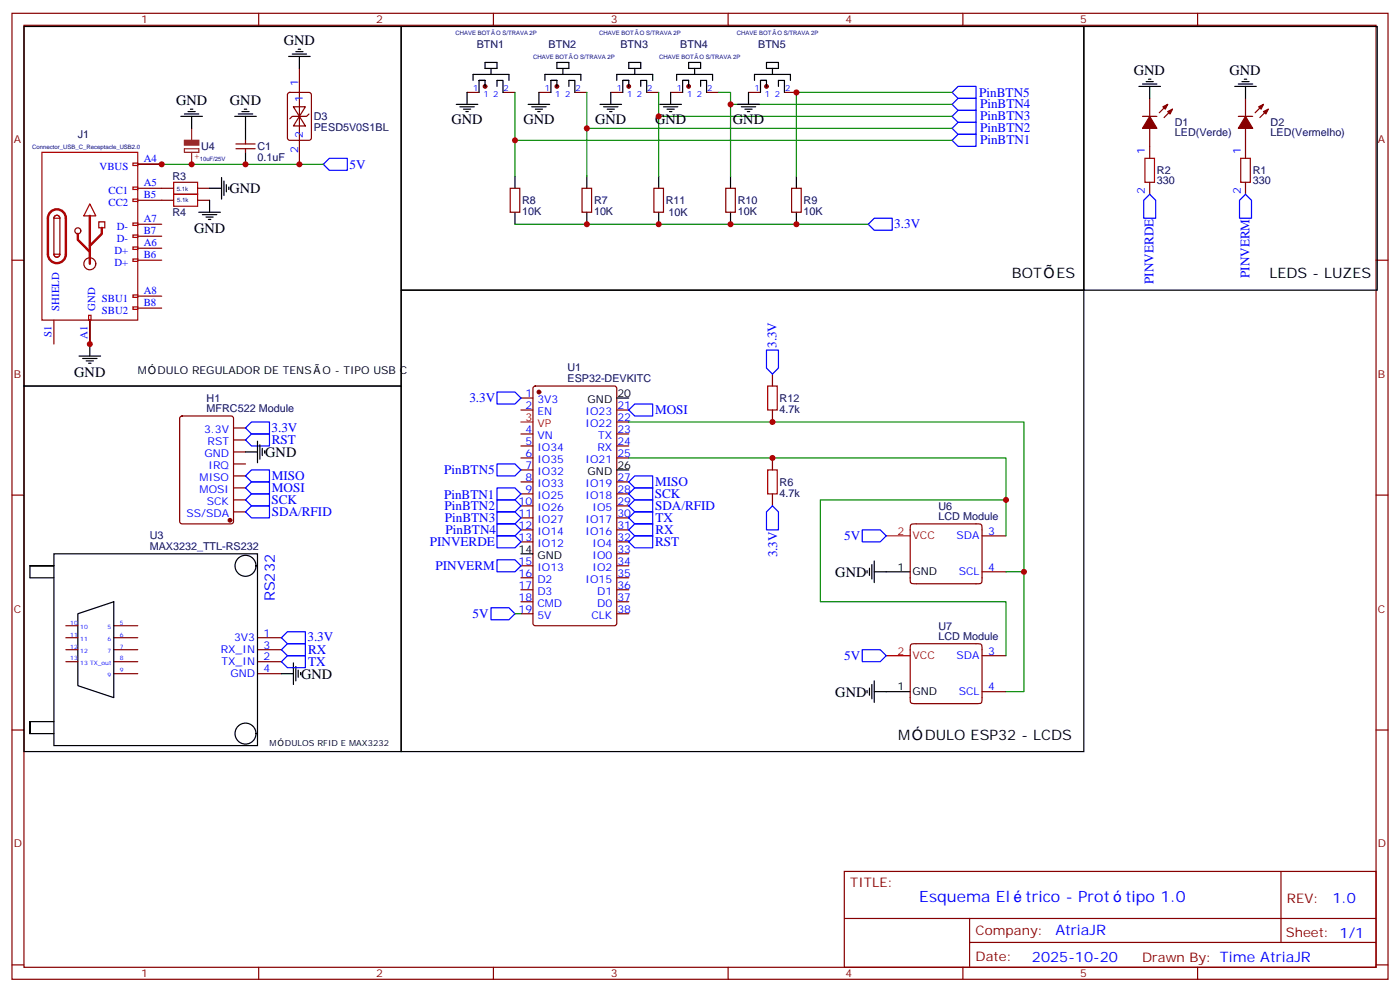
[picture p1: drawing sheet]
<svg xmlns="http://www.w3.org/2000/svg" width="412mm" height="292mm" viewBox="0 0 412 292" stroke-linecap="round" stroke-linejoin="round" font-family="sans-serif">
<g fill="none" stroke="#870000" stroke-width=".35">
<path d="M3.5 3.9h405.4v284.4h-405.4zM7.1 7.4h398.2v277.3h-398.2zM76.2 3.9v3.5M145.3 3.9v3.5M214.5 3.9v3.5M283.6 3.9v3.5M352.8 3.9v3.5M84.9 27.4l.5-.2h5.6l.7 .4v13l-.4 .7h-5.9l-.7-.5v-12.9zM86.4 31.4h3.6l-1.8 2.9zM88.2 34.3l1.8 2.8h-3.6zM88.2 20.1v28.3M91 33.5l-.7 .8h-4.2l-.7 .7"/>
<path d="M137.6 27.2h3.5M148.2 27.2h3.5M158.7 27.2h3.6M169.3 27.2h3.6M179.9 27.2h3.5M190.5 27.2h3.5M197.6 27.2h3.5M208.1 27.2h3.6M220.5 27.2h3.5M231.1 27.2h3.5M336.5 34.3h4.3M338.7 29v5.3"/>
<path d="M338.7 37.8v8.8M344 30.7l-2.5 2.5M345.4 32.1l-2.5 2.5M364.8 34.3h4.2M366.9 29v5.3M366.9 37.8v8.8M372.2 30.7l-2.5 2.5M373.6 32.1l-2.5 2.5M40.6 48.4h7M40.6 55.4h10.6M40.6 58.9h10.6M58.2 55.4h3.5"/>
<path d="M58.2 58.9h3.5M69.5 42.4h5.6M69.5 43.8h5.6M72.3 41.3v1.1M72.3 43.8v1M150.3 55.4h2.8v7.1h-2.8zM171.4 55.4h2.9v7.1h-2.9zM192.6 55.4h2.8v7.1h-2.8zM213.8 55.4h2.8v7.1h-2.8zM233.2 55.4h2.8v7.1h-2.8zM338.7 53.7v3.5M366.9 53.7v3.5"/>
<path d="M3.5 76.6h3.6M40.6 76.6h7M40.6 73.1h7M40.6 66h7M40.6 69.5h7M405.3 76.6h3.6M15.9 94.2v7.1M26.5 94.2v7.1M40.6 87.2h7M40.6 90.7h7M153.5 117.2h3.5M157.2 113.8l.5-.2h23.3l.6 .5 .1 69.4-.5 .6-23.5 .1-.7-.5v-69.4z"/>
<path d="M227.5 110.1v3.5M53.2 122.7l.4-.3h14.5l.6 .5 .1 30.6-.5 .6-14.7 .1-.6-.5-.1-30.5zM68.8 136.6h3.5M68.8 133h3.5M68.8 129.5h3.5M68.8 126h3.5M153.5 120.7h3.5M153.5 127.7h3.5M153.5 131.3h3.5M153.5 134.8h3.5M153.5 138.3h3.5M181.7 120.7h3.5"/>
<path d="M181.7 127.7h3.5M181.7 131.3h3.5M181.7 134.8h3.5M181.7 124.2h3.5M227.5 120.7v3.5M227.5 134.8v3.5M3.5 145.7h3.6M68.8 150.7h3.5M68.8 147.1h3.5M68.8 143.6h3.5M68.8 140.1h3.5M153.5 141.9h3.5"/>
<path d="M153.5 145.4h3.5M153.5 148.9h3.5M153.5 152.4h3.5M153.5 156h3.5M153.5 159.5h3.5M181.7 141.9h3.5M181.7 145.4h3.5M181.7 148.9h3.5M181.7 152.4h3.5M181.7 156h3.5M181.7 159.5h3.5M227.5 145.4v3.5"/>
<path d="M268.3 154.4l.8-.2h18.4a1.33 1.33 0 0 1 1.7 .5l.1 15.4a1.33 1.33 0 0 1-.5 1.7h-18.9a1.33 1.33 0 0 1-1.7-.5l-.1-15.3zM289.3 157.7h7M405.3 145.7h3.6M153.5 166.5h3.5M153.5 170.1h3.5M153.5 173.6h3.5M153.5 177.1h3.5M181.7 166.5h3.5M181.7 170.1h3.5M181.7 173.6h3.5M181.7 177.1h3.5M181.7 163h3.5"/>
<path d="M289.3 168.3h7M19.4 191.2h3.5M19.4 194.8h3.5M19.4 187.7h3.5M19.4 184.2h3.5M33.5 198.3h7.1M33.5 191.2h7.1M33.5 194.8h7.1M33.5 187.7h7.1M33.5 184.2h7.1M75.8 198.3h7.1M75.8 191.2h7.1"/>
<path d="M75.8 194.8h7.1M75.8 187.7h7.1M153.5 180.7h3.5M181.7 180.7h3.5M268.3 189.7l.8-.2h18.4a1.33 1.33 0 0 1 1.7 .5l.1 15.4a1.33 1.33 0 0 1-.5 1.7h-18.9a1.33 1.33 0 0 1-1.7-.5l-.1-15.4zM289.3 193h7M3.5 214.9h3.6M289.3 203.6h7M405.3 214.9h3.6M248.7 256.5h156.6v28.2h-156.6zM377.3 256.5v20.9M248.7 270.4h156.5"/>
<path d="M285.6 277.4h119.6M285.6 270.4v14.1M3.5 284h3.6M76.2 284.7v3.6M145.3 284.7v3.6M214.5 284.7v3.6M283.6 284.7v3.6M352.8 284.7v3.6M405.3 284h3.6"/>
</g>
<g fill="#870000" stroke="#870000" stroke-width=".35">
<path d="M366.9 34.3l2.1 3.5h-4.2z"/>
<path d="M372.2 32.8l1.4-.7-.7 1.4z"/>
<path d="M370.8 31.4l1.4-.7-.7 1.4z"/>
<path d="M338.7 34.3l2.1 3.5h-4.3z"/>
<path d="M344 32.8l1.4-.7-.7 1.4z"/>
<path d="M342.5 31.4l1.5-.7-.7 1.4z"/>
<circle cx="158.7" cy="115.4" r=".53"/>
<circle cx="142.9" cy="25.4" r=".53"/>
<circle cx="164" cy="25.4" r=".53"/>
<circle cx="185.2" cy="25.4" r=".53"/>
<circle cx="202.8" cy="25.4" r=".53"/>
<circle cx="225.8" cy="25.4" r=".53"/>
<circle cx="67.7" cy="153.1" r=".53"/>
</g>
<path d="M153.5 124.2h3.5M261.1 157.7h7M261.1 193h7" fill="none" stroke="#f00" stroke-width=".35"/>
<g fill="none" stroke="#000" stroke-width=".35">
<path d="M7.1 7.8h111.1v105.8h-111.1zM85 16.6h6.4M86.1 15.9h4.2M87.1 15.2h2.2M87.8 14.5h.7M88.2 16.6v3.5M118.2 7.8h201.1v77.6h-201.1zM142.9 18.4h3.5v1.7h-3.5zM164 18.4h3.6v1.7h-3.6zM185.2 18.4h3.5v1.7h-3.5zM202.8 18.4h3.6v1.7h-3.6zM225.8 18.4h3.5v1.7h-3.5z"/>
<path d="M319.3 7.8h86.4v77.6h-86.4zM53.3 34.3h6.3M54.3 33.5h4.3M55.4 32.8h2.1M56.1 32.1h.7M56.4 34.3v3.5M69.1 34.3h6.4M70.2 33.5h4.2M71.3 32.8h2.1M72 32.1h.7M72.3 34.3v7M134.4 30.7h6.4"/>
<path d="M135.5 31.4h4.2M136.5 32.1h2.1M137.2 32.8h.7M137.6 27.2v3.5M139.3 23.7v-1.8h10.6v1.8M141.1 23.7h1.8h-1.8v3.5M142.9 23.7v1.7M144.6 20.1v1.8M146.4 25.4v-1.7h1.8v3.5M155.6 30.7h6.3M156.6 31.4h4.3M157.7 32.1h2.1"/>
<path d="M158.4 32.8h.7M158.7 27.2v3.5M160.5 23.7v-1.8h10.6v1.8M162.3 23.7h1.7h-1.7v3.5M164 23.7v1.7M165.8 20.1v1.8M167.6 25.4v-1.7h1.7v3.5M176.7 30.7h6.4M177.8 31.4h4.2M178.9 32.1h2.1M179.6 32.8h.7M179.9 27.2v3.5"/>
<path d="M181.7 23.7v-1.8h10.6v1.8M183.4 23.7h1.8h-1.8v3.5M185.2 23.7v1.7M187 20.1v1.8M188.7 25.4v-1.7h1.8v3.5M194.4 30.7h6.3M195.4 31.4h4.3M196.5 32.1h2.1M197.2 32.8h.7M197.6 27.2v3.5M199.3 23.7v-1.8h10.6v1.8M201.1 23.7h1.7h-1.7v3.5"/>
<path d="M202.8 23.7v1.7M204.6 20.1v1.8M206.4 25.4v-1.7h1.7v3.5M217.3 30.7h6.4M218.4 31.4h4.2M219.4 32.1h2.1M220.1 32.8h.7M220.5 27.2v3.5M222.2 23.7v-1.8h10.6v1.8M224 23.7h1.8h-1.8v3.5M225.8 23.7v1.7M227.5 20.1v1.8"/>
<path d="M229.3 25.4v-1.7h1.8v3.5M335.5 25.4h6.3M336.5 24.7h4.3M337.6 24h2.1M338.3 23.3h.7M338.7 25.4v3.6M363.7 25.4h6.4M364.8 24.7h4.2M365.8 24h2.1M366.5 23.3h.7M366.9 25.4v3.6M61.7 58.9v3.6"/>
<path d="M61.7 55.4h3.6M65.3 52.2v6.4M66 53.3v4.2M66.7 54.4v2.1M67.4 55.1v.7M72.3 44.8v3.6M151.7 51.9v3.5M172.9 51.9v3.5M194 51.9v3.5M215.2 51.9v3.5M234.6 51.9v3.5M58.6 62.5h6.3"/>
<path d="M59.6 63.2h4.3M60.7 63.9h2.1M61.4 64.6h.7M151.7 62.5v3.5M172.9 62.5v3.5M194 62.5v3.5M215.2 62.5v3.5M234.6 62.5v3.5M118.2 85.4h201.1v135.8h-201.1zM7.1 113.6h111.1v107.6h-111.1zM23.3 104.8h6.3M24.3 105.5h4.3"/>
<path d="M25.4 106.2h2.1M26.1 106.9h.7M26.5 101.3v3.5M181.7 117.2h3.5M72.3 133h3.5M75.8 129.9v6.3M76.6 130.9v4.2M77.3 132v2.1M78 132.7v.7M181.7 138.3h3.5M8.8 166.5v3.6h7.1M15.9 163h59.9v56.5h-59.9z"/>
<path d="M15.9 166.5h-7.1h7.1M153.5 163h3.5M255.4 168v.7M256.1 167.3v2.1M256.8 166.2v4.2M257.5 168.3h10.6M257.5 165.1v6.4M22.9 180.7l10.6-3.6v28.3l-10.6-3.6zM82.9 198.3h3.5M86.4 195.1v6.4M87.1 196.2v4.2M87.8 197.2v2.2"/>
<path d="M88.5 197.9v.7M8.8 212.4v3.5v-3.5M8.8 215.9h7.1M8.8 212.4h7.1M255.4 203.2v.7M256.1 202.5v2.1M256.8 201.5v4.2M257.5 203.6h10.6M257.5 200.4v6.4"/>
<circle cx="72.3" cy="166.5" r="3.1"/>
<circle cx="72.3" cy="215.9" r="3.1"/>
</g>
<g fill="none" stroke="#a10000" stroke-width=".35">
<path d="M12.3 44.8h28.3v49.4h-28.3zM39.2 58.6h1.4v.7h-1.4zM39.2 55.1h1.4v.7h-1.4zM39.2 48h1.4v.7h-1.4zM51.2 53.7h7v3.5h-7zM51.2 57.2h7v3.5h-7zM337.3 46.6h2.8v7.1h-2.8zM365.5 46.6h2.8v7.1h-2.8zM15.9 74.8a.88 .88 0 0 0 .9 .9 .88 .88 0 0 0 .8-.9M15.9 64.2h1.7v10.6h-1.7zM17.6 64.2a.88 .88 0 0 0-.8-.8 .88 .88 0 0 0-.9 .8M26.5 60l1.7 3.5h-3.5z"/>
<path d="M29.1 65.3h1.8v1.8h-1.8zM39.2 76.2h1.4v.7h-1.4zM39.2 72.7h1.4v.7h-1.4zM39.2 69.2h1.4v.7h-1.4zM39.2 65.7h1.4v.7h-1.4zM26.1 92.8h.7v1.4h-.7zM39.2 90.3h1.4v.8h-1.4zM39.2 86.8h1.4v.7h-1.4zM226.1 113.6h2.9v7.1h-2.9zM226.1 138.3h2.9v7.1h-2.9z"/>
</g>
<path d="M14.7 62.6a2.65 2.65 0 0 1 2.9-.8 2.65 2.65 0 0 1 1.8 2.4v10.6a2.65 2.65 0 0 1-2.6 2.7 2.65 2.65 0 0 1-2.7-2.7v-10.6zM22.9 68.8v1.8l3.6 3.5M26.5 63.5v14.1M30 67.1v1.7l-3.5 3.6" fill="none" stroke="#a10000" stroke-width=".71"/>
<g fill="none" stroke="#850000" stroke-width=".35">
<circle cx="22.9" cy="67.9" r=".88"/>
<circle cx="26.5" cy="77.6" r="1.76"/>
</g>
<path d="M56.4 37.8v3.5M54.3 43.8h4.3v1h-4.3zM56.4 44.8v3.6" fill="none" stroke="#8c2424" stroke-width=".35"/>
<path d="M54.3 41.3h4.3v1.4h-4.3z" fill="#8c2424" stroke="#8c2424" stroke-width=".35"/>
<g fill="none" stroke="#008700" stroke-width=".35">
<path d="M151.7 27.2v14.1h128.8M172.9 27.2v10.6h107.6M172.9 37.8v14.1M194 27.2v7.1h86.5M194 34.3v17.6M211.7 27.2h3.5v3.5h65.3M215.2 30.7v21.2M280.5 27.2h-45.9v24.7M47.6 48.4h47.6M151.7 41.3v10.6M151.7 66h104.1M185.2 124.2h116.4v44.1"/>
<path d="M185.2 134.8h111.1v22.9M296.3 147.1h-54.6v30h54.6v15.9M296.3 168.3h5.3v35.3h-5.3M151.7 180.7h1.8"/>
</g>
<g fill="none" stroke="#00f" stroke-width=".35">
<path d="M282.2 25.4h5.3v3.6h-5.3l-1.7-1.8zM282.2 29h5.3v3.5h-5.3l-1.7-1.8zM282.2 32.5h5.3v3.5h-5.3l-1.7-1.7zM282.2 36h5.3v3.5h-5.3l-1.7-1.7zM95.2 48.4l1.8-1.8h5.3v3.5h-5.3zM280.5 41.3l1.7-1.8h5.3v3.6h-5.3zM338.7 57.2l1.7 1.7v5.3h-3.5v-5.3zM366.9 57.2l1.8 1.7v5.3h-3.6v-5.3zM255.8 66l1.7-1.8h5.3v3.6h-5.3zM146.4 115.4h5.3l1.8 1.8-1.8 1.7h-5.3zM225.8 103h3.5v5.3l-1.8 1.8-1.7-1.8zM72.3 126l1.8-1.8h5.3v3.5h-5.3z"/>
<path d="M72.3 129.5l1.8-1.8h5.3v3.6h-5.3zM146.4 136.6h5.3l1.8 1.7-1.8 1.8h-5.3zM185.2 120.7l1.8-1.8h5.3v3.5h-5.3zM72.3 140.1l1.8-1.8h5.3v3.6h-5.3zM72.3 143.6l1.8-1.7h5.3v3.5h-5.3zM72.3 147.1l1.8-1.7h5.3v3.5h-5.3zM72.3 150.7l1.8-1.8h5.3v3.5h-5.3zM146.4 154.2h5.3l1.8 1.8-1.8 1.7h-5.3zM146.4 150.7h5.3l1.8 1.7-1.8 1.8h-5.3zM146.4 147.1h5.3l1.8 1.8-1.8 1.8h-5.3zM146.4 143.6h5.3l1.8 1.8-1.8 1.7h-5.3zM146.4 157.7h5.3l1.8 1.8-1.8 1.8h-5.3z"/>
<path d="M185.2 148.9l1.8-1.8h5.3v3.6h-5.3zM185.2 145.4l1.8-1.8h5.3v3.5h-5.3zM185.2 141.9l1.8-1.8h5.3v3.5h-5.3zM185.2 159.5l1.8-1.8h5.3v3.6h-5.3zM185.2 152.4l1.8-1.7h5.3v3.5h-5.3zM185.2 156l1.8-1.8h5.3v3.5h-5.3zM227.5 148.9l1.8 1.8v5.3h-3.5v-5.3zM254 156h5.3l1.8 1.7-1.8 1.8h-5.3zM144.6 178.9h5.3l1.8 1.8-1.8 1.7h-5.3zM146.4 164.8h5.3l1.8 1.7-1.8 1.8h-5.3zM82.9 187.7l1.8-1.8h5.3v3.6h-5.3zM82.9 194.8l1.8-1.8h5.3v3.5h-5.3z"/>
<path d="M84.7 189.5h5.3v3.5h-5.3l-1.8-1.8zM254 191.2h5.3l1.8 1.8-1.8 1.8h-5.3z"/>
</g>
<g fill="#c00">
<circle cx="301.6" cy="168.3" r=".88"/>
<circle cx="172.9" cy="66" r=".88"/>
<circle cx="215.2" cy="66" r=".88"/>
<circle cx="227.5" cy="124.2" r=".88"/>
<circle cx="234.6" cy="66" r=".88"/>
<circle cx="172.9" cy="37.8" r=".88"/>
<circle cx="194" cy="34.3" r=".88"/>
<circle cx="151.7" cy="41.3" r=".88"/>
<circle cx="194" cy="66" r=".88"/>
<circle cx="234.6" cy="27.2" r=".88"/>
<circle cx="215.2" cy="30.7" r=".88"/>
<circle cx="26.5" cy="101.3" r=".88"/>
<circle cx="47.6" cy="48.4" r=".88"/>
<circle cx="88.2" cy="48.4" r=".88"/>
<circle cx="72.3" cy="48.4" r=".88"/>
<circle cx="56.4" cy="48.4" r=".88"/>
<circle cx="227.5" cy="134.8" r=".88"/>
<circle cx="296.3" cy="147.1" r=".88"/>
</g>
<g font-size="4.6" fill="#00f">
<text x="270.8" y="265.5">Esquema El</text>
<text x="302.1" y="265.5">trico - Prot</text>
<text x="331.5" y="265.5">tipo 1.0</text>
</g>
<g font-size="4.2">
<text x="83.6" y="13.3">GND</text>
<text x="334" y="22.2">GND</text>
<text x="362.2" y="22.2">GND</text>
<text x="51.9" y="31">GND</text>
<text x="67.7" y="31">GND</text>
<text x="133" y="36.4">GND</text>
<text x="154.2" y="36.4">GND</text>
<text x="175.3" y="36.4">GND</text>
<text x="193" y="36.4">GND</text>
<text x="215.9" y="36.4">GND</text>
<text x="67.6" y="56.8">GND</text>
<text x="57.1" y="68.5">GND</text>
<text x="298.1" y="81.9">BOT</text>
<text x="311.2" y="81.9">ES</text>
<text x="373.9" y="81.9">LEDS - LUZES</text>
<text x="21.9" y="110.9">GND</text>
<text x="78.1" y="134.4">GND</text>
<text x="246.1" y="169.7">GND</text>
<text x="88.7" y="199.7">GND</text>
<text x="246.1" y="205">GND</text>
<text x="264.6" y="217.7">M</text>
<text x="272.4" y="217.7">DULO ESP32 - LCDS</text>
</g>
<g font-size="4.2" fill="#00f">
<text x="81" y="177" transform="rotate(-90 81 177)">RS232</text>
<text x="392.5" y="265.8">1.0</text>
<text x="310.9" y="275.3">AtriaJR</text>
<text x="304" y="283.1">2025-10-20</text>
</g>
<g font-size="3.9" fill="#00f">
<text x="288.5" y="28.5">PinBTN5</text>
<text x="288.7" y="31.9">PinBTN4</text>
<text x="288.7" y="35.4">PinBTN3</text>
<text x="288.7" y="39">PinBTN2</text>
<text x="288.7" y="42.4">PinBTN1</text>
<text x="103" y="49.6">5V</text>
<text x="263.4" y="67.1">3.3V</text>
<text x="339.8" y="83.6" transform="rotate(-90 339.8 83.6)">PINVERDE</text>
<text x="368.1" y="81.9" transform="rotate(-90 368.1 81.9)">PINVERM</text>
<text x="228.7" y="102.4" transform="rotate(-90 228.7 102.4)">3.3V</text>
<text x="138.3" y="118.4">3.3V</text>
<text x="193" y="122">MOSI</text>
<text x="80" y="127.1">3.3V</text>
<text x="80.1" y="130.8">RST</text>
<text x="80.1" y="141.4">MISO</text>
<text x="130.9" y="139.5">PinBTN5</text>
<text x="193" y="143.1">MISO</text>
<text x="80" y="148.4">SCK</text>
<text x="80.1" y="144.9">MOSI</text>
<text x="130.8" y="146.8">PinBTN1</text>
<text x="192.9" y="146.7">SCK</text>
<text x="80.1" y="151.9">SDA/RFID</text>
<text x="130.9" y="150.2">PinBTN2</text>
<text x="131" y="153.8">PinBTN3</text>
<text x="193" y="150.2">SDA/RFID</text>
<text x="193.1" y="153.8">TX</text>
<text x="126.6" y="160.7">PINVERDE</text>
<text x="131.3" y="157.1">PinBTN4</text>
<text x="193" y="160.8">RST</text>
<text x="193.1" y="157.3">RX</text>
<text x="248.7" y="159">5V</text>
<text x="128.3" y="167.8">PINVERM</text>
<text x="228.9" y="164.1" transform="rotate(-90 228.9 164.1)">3.3V</text>
<text x="139.2" y="181.9">5V</text>
<text x="90.6" y="188.8">3.3V</text>
<text x="90.8" y="196.1">TX</text>
<text x="90.8" y="192.6">RX</text>
<text x="248.7" y="194.3">5V</text>
</g>
<g font-size="3.9" fill="#800">
<text x="250.5" y="261.1">TITLE:</text>
<text x="379.1" y="265.8">REV:</text>
<text x="287.4" y="275.3">Company:</text>
<text x="378.7" y="275.9">Sheet: 1/1</text>
<text x="287.4" y="283">Date:</text>
<text x="336.4" y="283.1">Drawn By: Time AtriaJR</text>
</g>
<g font-size="3.2" fill="#800">
<text x="41.6" y="6.9">1</text>
<text x="110.8" y="6.9">2</text>
<text x="179.9" y="6.9">3</text>
<text x="249.1" y="6.9">4</text>
<text x="318.2" y="6.9">5</text>
<text x="4.1" y="42">A</text>
<text x="405.9" y="42">A</text>
<text x="4.1" y="111.2">B</text>
<text x="405.9" y="111.2">B</text>
<text x="4.1" y="180.3">C</text>
<text x="405.9" y="180.3">C</text>
<text x="4.1" y="249.4">D</text>
<text x="405.9" y="249.4">D</text>
<text x="41.6" y="287.7">1</text>
<text x="110.8" y="287.7">2</text>
<text x="179.9" y="287.7">3</text>
<text x="249.1" y="287.7">4</text>
<text x="318.2" y="287.7">5</text>
</g>
<g font-size="3.2" fill="#000080">
<text x="140.4" y="14.2">BTN1</text>
<text x="161.6" y="14.2">BTN2</text>
<text x="182.8" y="14.2">BTN3</text>
<text x="200.4" y="14.2">BTN4</text>
<text x="223.3" y="14.2">BTN5</text>
<text x="92.4" y="35.4">D3</text>
<text x="23" y="40.7">J1</text>
<text x="92.4" y="38.6">PESD5V0S1BL</text>
<text x="346.1" y="40.1">LED(Verde)</text>
<text x="346.1" y="37.2">D1</text>
<text x="374.3" y="40.1">LED(Vermelho)</text>
<text x="374.3" y="37.2">D2</text>
<text x="59.3" y="44.2">U4</text>
<text x="75.8" y="47.4">0.1uF</text>
<text x="75.8" y="44.2">C1</text>
<text x="50.8" y="53">R3</text>
<text x="340.8" y="51.3">R2</text>
<text x="369" y="51.3">R1</text>
<text x="340.8" y="54.2">330</text>
<text x="369" y="54.2">330</text>
<text x="50.8" y="63.6">R4</text>
<text x="153.8" y="63.3">10K</text>
<text x="153.8" y="60.1">R8</text>
<text x="175" y="63.3">10K</text>
<text x="175" y="60.1">R7</text>
<text x="196.1" y="60.1">R11</text>
<text x="196.9" y="63.5">10K</text>
<text x="217.3" y="63.3">10K</text>
<text x="217.3" y="60.1">R10</text>
<text x="236.7" y="63.3">10K</text>
<text x="236.7" y="60.1">R9</text>
<text x="167.2" y="112.6">ESP32-DEVKITC</text>
<text x="167.2" y="109.3">U1</text>
<text x="60.9" y="118.4">H1</text>
<text x="229.7" y="118.3">R12</text>
<text x="60.9" y="121.4">MFRC522 Module</text>
<text x="229.7" y="121.5">4.7k</text>
<text x="229.7" y="143">R6</text>
<text x="229.7" y="146.2">4.7k</text>
<text x="276.5" y="153.1">LCD Module</text>
<text x="276.5" y="150.1">U6</text>
<text x="44.1" y="162">MAX3232_TTL-RS232</text>
<text x="44.1" y="158.7">U3</text>
<text x="276.5" y="185.4">U7</text>
<text x="276.5" y="188.4">LCD Module</text>
</g>
<g font-size="3.2" fill="#00f">
<text x="87.8" y="25.4" transform="rotate(-90 87.8 25.4)">1</text>
<text x="89.3" y="29.9" transform="rotate(-90 89.3 29.9)">1</text>
<text x="89.3" y="40.6" transform="rotate(-90 89.3 40.6)">2</text>
<text x="42.3" y="47.7">A4</text>
<text x="87.8" y="45.1" transform="rotate(-90 87.8 45.1)">2</text>
<text x="337.3" y="45.2" transform="rotate(-90 337.3 45.2)">1</text>
<text x="365.5" y="45.2" transform="rotate(-90 365.5 45.2)">1</text>
<text x="29.3" y="50">VBUS</text>
<text x="32" y="57">CC1</text>
<text x="42.3" y="54.7">A5</text>
<text x="42.3" y="58.2">B5</text>
<text x="337.3" y="57.1" transform="rotate(-90 337.3 57.1)">2</text>
<text x="365.5" y="57.1" transform="rotate(-90 365.5 57.1)">2</text>
<text x="32" y="60.5">CC2</text>
<text x="42.3" y="65.3">A7</text>
<text x="34.4" y="67.6">D-</text>
<text x="34.4" y="71.1">D-</text>
<text x="42.3" y="68.8">B7</text>
<text x="33.7" y="74.6">D+</text>
<text x="42.3" y="72.4">A6</text>
<text x="42.3" y="75.9">B6</text>
<text x="33.7" y="78.2">D+</text>
<text x="30" y="88.8">SBU1</text>
<text x="42.3" y="86.5">A8</text>
<text x="42.3" y="90">B8</text>
<text x="17.5" y="91.4" transform="rotate(-90 17.5 91.4)">SHIELD</text>
<text x="28" y="91.4" transform="rotate(-90 28 91.4)">GND</text>
<text x="30" y="92.3">SBU2</text>
<text x="15.2" y="99.3" transform="rotate(-90 15.2 99.3)">S1</text>
<text x="25.8" y="99.9" transform="rotate(-90 25.8 99.9)">A1</text>
<text x="154.8" y="116.8">1</text>
<text x="158.3" y="118.6">3V3</text>
<text x="154.8" y="120.3">2</text>
<text x="158.3" y="122.1">EN</text>
<text x="172.5" y="122.1">IO23</text>
<text x="172.5" y="125.6">IO22</text>
<text x="181.9" y="120.3">21</text>
<text x="181.9" y="123.9">22</text>
<text x="60.1" y="127.4">3.3V</text>
<text x="61.2" y="130.9">RST</text>
<text x="154.8" y="127.4">4</text>
<text x="154.8" y="130.9">5</text>
<text x="158.3" y="129.2">VN</text>
<text x="176.2" y="129.2">TX</text>
<text x="181.9" y="127.4">23</text>
<text x="181.9" y="130.9">24</text>
<text x="60.2" y="134.4">GND</text>
<text x="61.4" y="138">IRQ</text>
<text x="154.8" y="134.4">6</text>
<text x="154.8" y="138">7</text>
<text x="158.3" y="132.7">IO34</text>
<text x="158.3" y="136.2">IO35</text>
<text x="172.5" y="136.2">IO21</text>
<text x="176" y="132.7">RX</text>
<text x="181.9" y="134.4">25</text>
<text x="58.8" y="141.5">MISO</text>
<text x="154.8" y="141.5">8</text>
<text x="158.3" y="139.7">IO32</text>
<text x="158.3" y="143.3">IO33</text>
<text x="172.5" y="143.3">IO19</text>
<text x="181.9" y="141.5">27</text>
<text x="58.8" y="145">MOSI</text>
<text x="60.9" y="148.6">SCK</text>
<text x="152.8" y="148.6">10</text>
<text x="154.8" y="145">9</text>
<text x="158.3" y="146.8">IO25</text>
<text x="172.5" y="146.8">IO18</text>
<text x="181.9" y="145">28</text>
<text x="181.9" y="148.6">29</text>
<text x="54.9" y="152.1">SS/SDA</text>
<text x="152.8" y="152.1">11</text>
<text x="152.8" y="155.6">12</text>
<text x="158.3" y="150.3">IO26</text>
<text x="158.3" y="153.8">IO27</text>
<text x="172.5" y="153.8">IO17</text>
<text x="174.5" y="150.3">IO5</text>
<text x="181.9" y="152.1">30</text>
<text x="181.9" y="155.6">31</text>
<text x="152.8" y="159.1">13</text>
<text x="158.3" y="157.4">IO14</text>
<text x="158.3" y="160.9">IO12</text>
<text x="172.5" y="157.4">IO16</text>
<text x="174.5" y="160.9">IO4</text>
<text x="181.9" y="159.1">32</text>
<text x="281.8" y="158.8">SDA</text>
<text x="291" y="157.4">3</text>
<text x="152.8" y="166.2">15</text>
<text x="158.3" y="168">IO13</text>
<text x="174.5" y="164.4">IO0</text>
<text x="174.5" y="168">IO2</text>
<text x="181.9" y="162.7">33</text>
<text x="181.9" y="166.2">34</text>
<text x="291" y="168">4</text>
<text x="152.8" y="169.7">16</text>
<text x="152.8" y="173.2">17</text>
<text x="158.3" y="171.5">D2</text>
<text x="172.5" y="171.5">IO15</text>
<text x="181.9" y="169.7">35</text>
<text x="181.9" y="173.2">36</text>
<text x="282.4" y="169.4">SCL</text>
<text x="152.8" y="176.8">18</text>
<text x="158.3" y="175">D3</text>
<text x="158.3" y="178.5">CMD</text>
<text x="175.9" y="175">D1</text>
<text x="175.9" y="178.5">D0</text>
<text x="181.9" y="176.8">37</text>
<text x="152.8" y="180.3">19</text>
<text x="158.3" y="182.1">5V</text>
<text x="174.2" y="182.1">CLK</text>
<text x="181.9" y="180.3">38</text>
<text x="68.9" y="188.8">3V3</text>
<text x="77.6" y="190.9">3</text>
<text x="77.6" y="187.4">1</text>
<text x="65" y="192.3">RX_IN</text>
<text x="65.3" y="195.8">TX_IN</text>
<text x="77.6" y="197.9">4</text>
<text x="77.6" y="194.4">2</text>
<text x="281.8" y="194.1">SDA</text>
<text x="291" y="192.7">3</text>
<text x="67.9" y="199.4">GND</text>
<text x="291" y="203.2">4</text>
<text x="282.4" y="204.6">SCL</text>
</g>
<g font-size="3.2">
<text x="40.6" y="110.1">M</text>
<text x="46.4" y="110.1">DULO REGULADOR DE TENS</text>
<text x="95" y="110.1">O - TIPO USB C</text>
<text x="173.1" y="118.6">GND</text>
<text x="181.9" y="116.8">20</text>
<text x="181.9" y="138">26</text>
<text x="173.1" y="139.7">GND</text>
<text x="152.8" y="162.7">14</text>
<text x="158.3" y="164.4">GND</text>
<text x="264.3" y="168">1</text>
<text x="268.8" y="169.4">GND</text>
<text x="264.3" y="203.2">1</text>
<text x="268.8" y="204.6">GND</text>
</g>
<g font-size="3.2" fill="#f00">
<text x="154.8" y="123.9">3</text>
<text x="158.3" y="125.6">VP</text>
<text x="264.3" y="157.4">2</text>
<text x="268.8" y="158.8">VCC</text>
<text x="264.3" y="192.7">2</text>
<text x="268.8" y="194.1">VCC</text>
</g>
<g font-size="2.5" fill="#00f">
<text x="139.4" y="26.8">1</text>
<text x="142.4" y="28.6">1</text>
<text x="145.3" y="28.6">2</text>
<text x="148.3" y="26.8">2</text>
<text x="160.5" y="26.8">1</text>
<text x="163.6" y="28.6">1</text>
<text x="166.5" y="28.6">2</text>
<text x="169.5" y="26.8">2</text>
<text x="181.7" y="26.8">1</text>
<text x="184.7" y="28.6">1</text>
<text x="187.6" y="28.6">2</text>
<text x="190.7" y="26.8">2</text>
<text x="199.3" y="26.8">1</text>
<text x="202.4" y="28.6">1</text>
<text x="205.3" y="28.6">2</text>
<text x="208.3" y="26.8">2</text>
<text x="222.3" y="26.8">1</text>
<text x="225.3" y="28.6">1</text>
<text x="228.2" y="28.6">2</text>
<text x="231.2" y="26.8">2</text>
</g>
<text font-size="2.5" fill="#8d2323" x="58.7" y="47.1" transform="rotate(-90 58.7 47.1)">+</text>
<g font-size="2.5">
<text x="79.4" y="219.5">M</text>
<text x="83.9" y="219.5">DULOS RFID E MAX3232</text>
</g>
<g font-size="1.8" fill="#000080">
<text x="134.2" y="10.3">CHAVE BOT</text>
<text x="146.1" y="10.3">O S/TRAVA 2P</text>
<text x="176.5" y="10.3">CHAVE BOT</text>
<text x="188.5" y="10.3">O S/TRAVA 2P</text>
<text x="217.1" y="10.3">CHAVE BOT</text>
<text x="229" y="10.3">O S/TRAVA 2P</text>
<text x="157.1" y="17.3">CHAVE BOT</text>
<text x="169.1" y="17.3">O S/TRAVA 2P</text>
<text x="194.1" y="17.3">CHAVE BOT</text>
<text x="206.1" y="17.3">O S/TRAVA 2P</text>
<text x="9.5" y="43.8">Connector_USB_C_Receptacle_USB2.0</text>
<text x="58.8" y="47.3">10uF/25V</text>
<text x="52.1" y="56.1">5.1k</text>
<text x="52.2" y="59.6">5.1k</text>
</g>
<g font-size="1.8" fill="#00f">
<text x="20.7" y="183.8">10</text>
<text x="23.6" y="185.2">10</text>
<text x="31.7" y="185.2">5</text>
<text x="35.3" y="183.8">5</text>
<text x="20.7" y="187.4">11</text>
<text x="20.7" y="190.9">12</text>
<text x="23.6" y="188.8">11</text>
<text x="31.7" y="188.8">6</text>
<text x="35.3" y="187.4">6</text>
<text x="35.3" y="190.9">7</text>
<text x="20.7" y="194.4">13</text>
<text x="23.6" y="192.3">12</text>
<text x="23.6" y="195.8">13 TX_out</text>
<text x="31.7" y="192.3">7</text>
<text x="35.3" y="194.4">8</text>
<text x="35.3" y="197.9">9</text>
<text x="31.7" y="199.4">9</text>
</g>
</svg>
